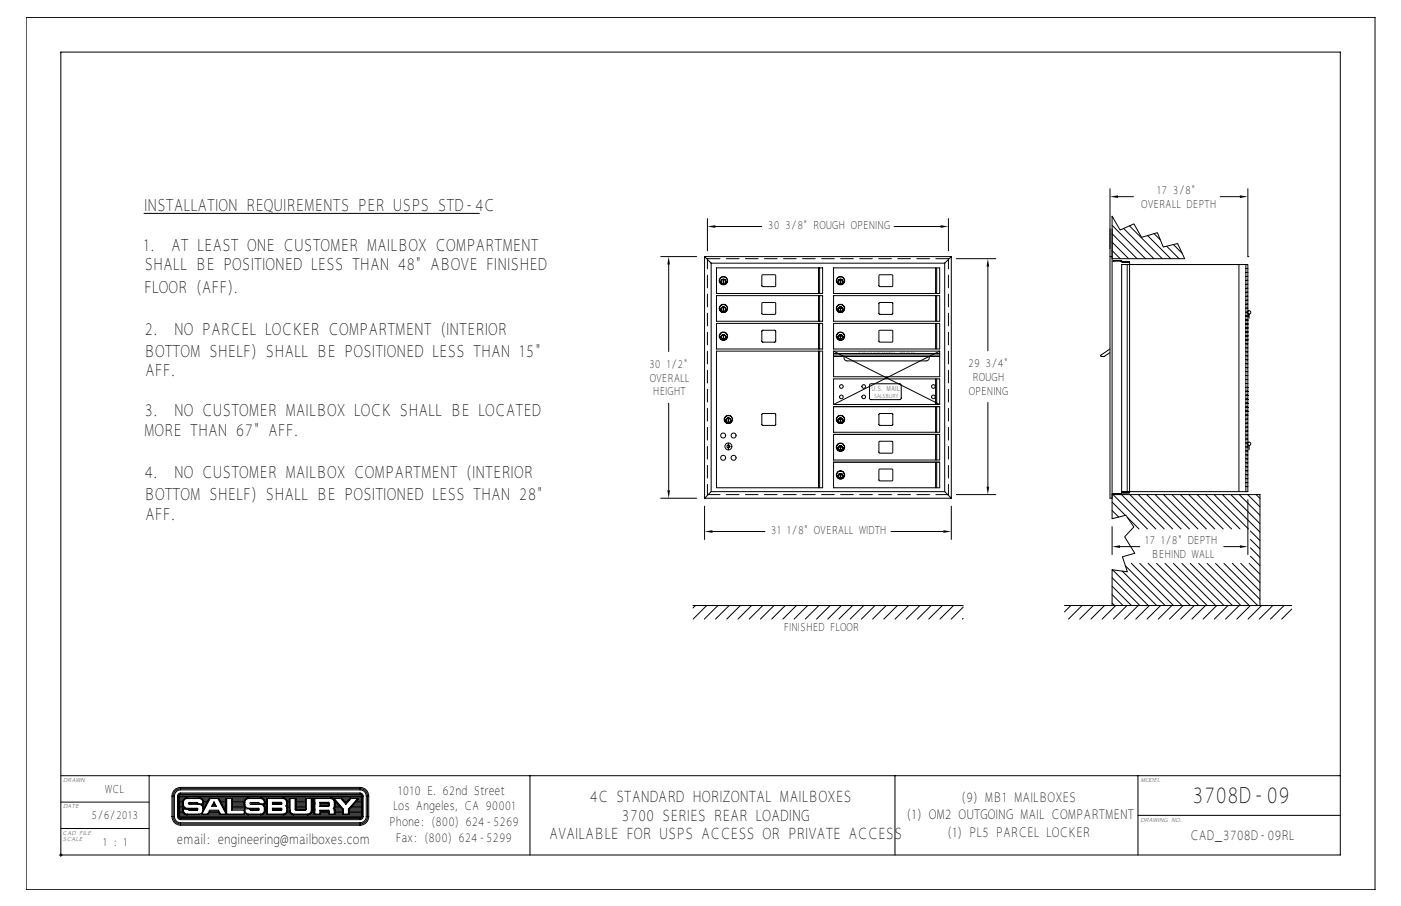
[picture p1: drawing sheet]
<svg xmlns="http://www.w3.org/2000/svg" width="432mm" height="279mm" viewBox="0 0 432 279" stroke-linecap="round" stroke-linejoin="round" font-family="sans-serif">
<g fill="none" stroke="#000" stroke-width=".31">
<path d="M8.1 5.4h415.7v269h-415.7zM342.1 58.2v95.4h.7M384.6 58.2v20.9M44.4 65.8h103.4M203.6 79.1h11.1M217.2 79.1h76M217.2 79.1v74.5M217.2 79.1l2 2.1M218 67.4v9.9M220.5 69.9h14.3M275.6 69.9h14.3M292.3 67.4v9.9"/>
<path d="M293.2 79.1v74.5l-2-2M293.2 79.1l-2 2.1M294.8 79.8h12.1M342.1 79.1h.7M342.8 77.3l2.5 2.5M342.8 74.7l5.1 5.1M342.8 72.1l7.6 7.7M342.8 69.5l10.2 10.3M342.8 66.9l.3 .3M342.8 79.8h22.3l-2.1-4.7-4.5 1.1-1.8-4.4-4.9 1.4-2.3-4.2-4.3 1.9-2.4-4.2v93.3l4.2-1.1 2.5 3.6-2.9 3 3.2 5.1-3.9 1.1 1.6 4.6-4.7-.6v11M344.6 60.7h4.7M346.3 70.5l9.3 9.3"/>
<path d="M348.1 69.7l10.1 10.1M353.7 72.6l7.1 7.2M355.7 72.1l1.9 1.9M359.6 75.9l3.8 3.9M361.7 75.4l2.7 2.7M376.1 60.7h6.1M384.6 79.1h.1M206.1 81.6v26.8M219.2 81.2v70.4h72M219.2 81.2h72M220.8 82.6h32.7v7.9h-32.7zM220.8 91.2h32.7v7.9h-32.7z"/>
<path d="M220.8 99.7h32.7v7.9h-32.7zM222.9 86.6l.1 .7zM222.9 95.2l.1 .7zM234.9 84.8h4.1v3.5h-4.1zM234.9 93.4h4.1v3.5h-4.1zM252.3 82.6v7.9M252.3 91.2v7.9M252.3 99.7v7.9M252.6 82.6v7.9M252.6 91.2v7.9M252.6 99.7v7.9M256.9 82.6h32.7v7.9h-32.7z"/>
<path d="M256.9 91.2h32.7v7.9h-32.7zM256.9 99.7h32.7v7.9h-32.7zM258.6 86.6h.9M258.6 95.1h.9M259 95.2l.1 .7zM259 86.6l.1 .7zM259.1 86.1v.9M259.1 94.6v1M271 84.8h4.1v3.5h-4.1zM271 93.4h4.1v3.5h-4.1zM288.4 82.6v7.9M288.4 99.7v7.9"/>
<path d="M288.4 91.2v7.9M288.7 82.6v7.9M288.7 99.7v7.9M288.7 91.2v7.9M291.2 81.2v70.4M304.5 82.2v26M342.8 80.5l2.9-.1v.5h2.5M343.3 80.5v-.1h2.1v.1M346 80.9v-.2h2.1l.1 71.2M347.4 81.6v70M381.8 81.6v70M384 81.6h-38.3v70h38.3"/>
<path d="M384 81.6h.6v70h-.6M384 99.9h.6M384 98.7h.6M384 97.5h.6M384 96.3h.6M384 95h.6M384 93.8h.6M384 92.6h.6M384 91.4h.6M384 90.1h.6M384 88.9h.6M384 87.7h.6"/>
<path d="M384 86.5h.6M384 85.3h.6M384 84h.6M384 82.8h.6M384 81.6v70M384.6 96a.51 .51 0 0 1 .7 0 .51 .51 0 0 1 0 .7 .51 .51 0 0 1-.7 0M385 96.8v1.3M220.8 108.3h32.7v42.1h-32.7zM222.9 103.7l.1 .8zM234.9 101.9h4.1v3.5h-4.1zM252.3 108.3v42.1M252.6 108.3v42.1"/>
<path d="M256.9 109.9h32.7M256.9 108.3h32.7M256.9 109h32.7M256.9 109.5h32.7M256.9 108.3l32.7 16.4M256.9 108.3v7.9h32.7v-7.9M258.6 103.7h.9M259 103.7v.8l.1-.8M259.1 103.2v1M260.2 109.9a.95 .95 0 0 0 .9 1.4h24.4a.95 .95 0 0 0 .8-1.4M268.1 118.5l9.4-.1 .3 .4-.1 4.1-.4 .3h-9l-.3-.4zM271 101.9h4.1v3.5h-4.1z"/>
<path d="M288.4 116.8v7.9M288.7 116.8v7.9M289.6 108.3l-32.7 16.4M342.1 107.6l-2.9 2.2 1.1 .1 1.8-1.2M384 119.5h.6M384 118.3h.6M384 117h.6M384 115.8h.6M384 114.6h.6M384 113.4h.6M384 112.2h.6M384 110.9h.6"/>
<path d="M384 109.7h.6M384 108.5h.6M384 107.3h.6M384 106h.6M384 104.8h.6M384 103.6h.6M384 102.4h.6M384 101.1h.6M206.1 124.4v26.8M224.4 129.4l.2 .7zM224.5 136.6v2.1M234.9 127.6h4.1v3.5h-4.1z"/>
<path d="M256.9 134h32.7v7.9h-32.7zM256.9 124.7h32.7M256.9 125.4h32.7v7.9h-32.7zM256.9 124.7v-7.9h32.7v7.9M258.6 129.4h.9M258.6 137.9h.9M259 129.4l.1 .7zM259 138l.1 .7zM259.1 128.9v.9M259.1 137.4v1M271 136.2h4.1v3.5h-4.1zM271 127.6h4.1v3.5h-4.1z"/>
<path d="M288.4 134v7.9M288.4 125.4v7.9M288.7 134v7.9M288.7 125.4v7.9M304.5 124.1v26M384 139.1h.6M384 137.8h.6M384 136.6h.6M384 135.4h.6M384 134.2h.6M384 132.9h.6M384 131.7h.6"/>
<path d="M384 130.5h.6M384 129.3h.6M384 128h.6M384 126.8h.6M384 125.6h.6M384 124.4h.6M384 123.2h.6M384 121.9h.6M384 120.7h.6M384.6 136.5a.51 .51 0 0 1 .7 0 .51 .51 0 0 1 0 .7 .51 .51 0 0 1-.7 0M385 137.4v1.3M203.6 153.6h11.1"/>
<path d="M217.2 156.1v10.3M219.2 151.6l-2 2h76M256.9 142.5h32.7v7.9h-32.7zM258.6 146.5h.9M259 146.5l.1 .8zM259.1 146v1M271 144.7h4.1v3.5h-4.1zM288.4 142.5v7.9M288.7 142.5v7.9M293.2 156.1v10.3M294.8 152.5h12.1M342.8 157.4l2 2.1"/>
<path d="M342.8 154.8l4.1 4.1M342.8 152.3h2.6v.1M342.8 152.5h45.5v34.2M343 152.5l10.6 10.6M345.4 152.3v.1M345.6 152.5l10.6 10.6M345.7 151.6h2.5M346 151.9v.2h2.1v-.2M347.4 159.5l3.7 3.6M348.2 151.9h-2.5v.5h-2.4v-.1M348.2 152.5l10.6 10.6M350.8 152.5l10.6 10.6"/>
<path d="M353.4 152.5l10.6 10.6M356 152.5l10.6 10.6M358.6 152.5l10.6 10.6M361.2 152.5l10.6 10.6M363.8 152.5l10.6 10.6M366.4 152.5l10.6 10.6M369 152.5l10.6 10.6M371.6 152.5l10.6 10.6M374.2 152.5l10.6 10.6M376.8 152.5l11.5 11.6M379.4 152.5l8.9 9M382 152.5l6.3 6.4"/>
<path d="M384 150.1h.6M384 148.8h.6M384 147.6h.6M384 146.4h.6M384 145.2h.6M384 143.9h.6M384 142.7h.6M384 141.5h.6M384 140.3h.6M384.5 152.5l3.8 3.8M384.6 154.1v16.9M387.1 152.5l1.2 1.2"/>
<path d="M219.6 163.9h16.1M274.6 163.9h16.2M342.8 162.4v8.6M342.8 178.2l8.5 8.5M342.9 175.7l11 11M345.2 168.6h6.1M345.9 176.1l10.6 10.6M346.9 174.5l12.2 12.2M348.7 173.7l13 13M351.3 173.7l13 13M353.9 173.7l13 13M356.5 173.7l13 13"/>
<path d="M359.1 173.7l13 13M361.7 173.7l13 13M364.3 173.7l13 13M366.8 173.7l13.1 13M369.4 173.7l13 13M372 173.7l13 13M374.6 173.7l13 13M377.2 168.6h5M377.2 173.7l11.1 11.1M379.8 173.7l8.5 8.5M382.4 173.7l5.9 6M385 173.7l3.3 3.4"/>
<path d="M385.4 171.5l2.9 3M385.4 168.9l2.9 3M385.4 166.3l2.9 3M385.4 163.8l2.9 2.9M213.6 186.7h83.3M214.3 186.7l-.7 .8M217.8 186.7l-4.2 4.2M221.3 186.7l-4.2 4.2M224.7 186.7l-4.2 4.2M228.2 186.7l-4.2 4.2M231.6 186.7l-4.2 4.2M235.1 186.7l-4.2 4.2"/>
<path d="M238.5 186.7l-4.1 4.2M242 186.7l-4.2 4.2M245.5 186.7l-4.2 4.2M248.9 186.7l-4.2 4.2M252.4 186.7l-4.2 4.2M255.8 186.7l-4.1 4.2M259.3 186.7l-4.2 4.2M262.8 186.7l-4.2 4.2M266.2 186.7l-4.2 4.2M269.7 186.7l-4.2 4.2M273.1 186.7l-4.1 4.2M276.6 186.7l-4.2 4.2"/>
<path d="M280.1 186.7l-4.2 4.2M283.5 186.7l-4.2 4.2M287 186.7l-4.2 4.2M290.4 186.7l-4.2 4.2M293.9 186.7l-4.2 4.2M296.9 187.2l-3.7 3.7M296.9 190.7l-.3 .2M328.1 186.7h70M330 186.7l-1.9 2M333.5 186.7l-4.2 4.2M337 186.7l-4.2 4.2M340.4 186.7l-4.2 4.2"/>
<path d="M342.8 186l.7 .7M342.8 183.4l3.3 3.3M342.8 180.8l5.9 5.9M343.9 186.7l-4.2 4.2M347.3 186.7l-4.2 4.2M350.8 186.7l-4.2 4.2M354.2 186.7l-4.1 4.2M357.7 186.7l-4.2 4.2M361.2 186.7l-4.2 4.2M364.6 186.7l-4.2 4.2M368.1 186.7l-4.2 4.2M371.5 186.7l-4.1 4.2"/>
<path d="M375 186.7l-4.2 4.2M378.5 186.7l-4.2 4.2M381.9 186.7l-4.2 4.2M385.4 186.7l-4.2 4.2M388.8 186.7l-4.1 4.2M392.3 186.7l-4.2 4.2M395.8 186.7l-4.2 4.2M398.1 187.8l-3.1 3.1M18.8 239.2h257M46 239.2v24.5M163.3 239.2v24.5M350.7 239.2h62.4"/>
<path d="M350.7 239.2h-74.9v24.5M350.7 239.2v24.5M18.8 247.4h27.2M18.8 255.5h27.2M53.8 243.6l1-.6 .9-.2h55.3a2.68 2.68 0 0 1 2.6 2.7v6.3a2.68 2.68 0 0 1-2.6 2.7h-55.3a2.68 2.68 0 0 1-2.7-2.7v-6.7zM54.1 243.9l.9-.6 .7-.1h55.3a2.3 2.3 0 0 1 2.3 2.3v6.3a2.29 2.29 0 0 1-2.3 2.3h-55.3a2.3 2.3 0 0 1-2.3-2.3v-6.7zM54.3 244.2l1.4-.6h55.3a1.91 1.91 0 0 1 1.9 1.9v6.3a1.91 1.91 0 0 1-1.9 1.9h-55.3a1.91 1.91 0 0 1-1.9-1.9v-6.3zM55 244.8l.7-.3h55.3l.6 .3 .3 .7v6.3l-.3 .7-.6 .3h-55.3l-.7-.3-.3-.7v-6.3zM55.1 246.4h1.7M55.1 249.4h5.9M55.1 249.8h1.2M55.1 250.2h1.3"/>
<path d="M55.1 250.6h1.4M55.1 251h1.8M55.1 246.8h1.4M55.1 247.2h1.3M55.1 247.5h1.2M55.1 247.9h1.2M55.1 248.3h1.2M55.1 248.7h1.4M55.1 249.1h1.6M55.1 251.4h56.5M55.1 251.7h56.5M55.1 245.6h56.5"/>
<path d="M55.1 246h56.5M55.1 252.1h56.4M55.1 245.2h56.4M55.6 252.4h55.5M55.6 244.9h55.5M55.7 244.9l-.4 .2-.2 .4v6.3l.2 .4 .4 .2M56.3 249.4a1.48 1.48 0 0 0 1.4 1.9M56.5 249.4l.2 1.1 .7 .5h3.9a1.52 1.52 0 0 0 1.2-1.4 1.52 1.52 0 0 0-1.2-1.5h-2.9l-.3-.3 .3-.3h2.3l.3 .4h1.5l-.1-1-.5-.5-4.2-.1a1.52 1.52 0 0 0-1.2 1.5 1.52 1.52 0 0 0 1.2 1.5h3l.3 .3-.3 .3h-2.3l-.3-.5M57.7 246.1a1.73 1.73 0 0 0-1.4 1.7 1.73 1.73 0 0 0 1.4 1.7M58.2 249.8h2.6M58.3 247.8h2.4M61.3 246.1a1.54 1.54 0 0 1 1.4 2h-.6l.4 .5 .2 1.1 1.9-3.5"/>
<path d="M62.2 246.4h2.3M62.3 248.3h1.2M62.5 246.8h1.8M62.6 248.7h.7M62.7 247.2h1.4M62.7 249.1h.4M62.7 247.5h1.2M62.7 247.9h1M64.2 251.1l.4-.9h2.7l.5 .9M64.2 251h3.5M64.4 250.6h3.1M64.8 246.3h2.4l2.5 4.7h-1.7l-.7-1.1h-2.7l-.6 1.1h-1.8z"/>
<path d="M66 247.7l.3 .6h-.6zM66 247.3l.7 1.4h-1.5zM67.3 246.2l2.4 4.4v-4.3M67.5 246.4h2.2M67.7 246.8h2M67.9 247.2h1.8M68.1 247.5h1.6M68.3 247.9h1.4M68.5 248.3h1.2M68.7 248.7h1M68.9 249.1h.8M69.1 249.4h.6"/>
<path d="M69.3 249.8h.4M69.9 246.3h1.5v3.6h3.9v1.1h-5.4zM71.6 246.8h3.9M71.6 247.2h3.7M71.6 247.5h3.7M71.6 247.9h3.7M71.6 248.3h3.7M71.6 248.7h3.8M75.5 251v-.4l.5 .5 .7 .2M75.8 246.4h-4.2v3h3.7M75.8 246.6l.9-.3h3.9l.7 .6 .2 1h-1.6l-.3-.4h-2.3l-.3 .3 .3 .3h3a1.52 1.52 0 0 1 1.2 1.5 1.52 1.52 0 0 1-1.2 1.4l-4.2-.1-.5-.4-.1-1.1h1.5l.3 .5h2.3l.3-.3-.3-.3h-2.9a1.56 1.56 0 0 1-.9-2.7zM76.7 246.1a1.75 1.75 0 0 0-1.5 1.2 1.75 1.75 0 0 0 .5 1.8h-4.1"/>
<path d="M77.2 249.8h2.6M77.4 249.4h2.2M77.5 247.5h2.1M77.5 247.9h2.1M80.3 246.1a1.54 1.54 0 0 1 1.4 2h-.7a1.77 1.77 0 0 1 .7 1.8 1.77 1.77 0 0 1-1.4 1.4M81.1 251h1.1M81.2 246.4h1M81.3 248.3h.9M81.5 250.6h.7M81.5 246.8h.7M81.5 248.7h.7M81.6 250.2h.6"/>
<path d="M81.6 247.2h.6M81.7 249.1h.5M81.7 249.4h.5M81.7 249.8h.5M81.7 247.5h.5M81.7 247.9h.5M82.2 246.3v4.7M84 249.2h2.6l.3 .4-.3 .3h-2.6zM84 247.4h2.6l.3 .4-.3 .3h-2.6zM84.2 249.4l2.5 .2-2.5 .1zM84.2 247.6l2.5 .1-2.5 .2zM87.1 246.1a1.62 1.62 0 0 1 1.3 2.4 1.69 1.69 0 0 1-1.2 2.8"/>
<path d="M87.1 246.3a1.44 1.44 0 0 1 1 2.3 1.49 1.49 0 0 1-.9 2.4h-4.8v-4.7h4.8M88 246.4h1.2M88.1 251h1.7M88.3 246.8h.9M88.4 250.6h1M88.5 248.3h.7M88.5 248.7h.7M88.5 247.2h.7M88.5 247.9h.7M88.5 247.5h.7M88.6 250.2h.7M88.6 249.1h.6"/>
<path d="M88.6 249.4h.6M88.6 249.8h.6M89.2 246.3v3.6a1.4 1.4 0 0 0 1.4 1.4M89.4 246.3h1.6v3.3l.3 .3 3-.1 .1-3.5h1.5l-.1 4.2-.5 .4-.6 .1-4.7-.1-.4-.4-.2-.6zM91.2 246.3l.1 3.4h2.9v-3.4M91.2 246.4h3M91.2 249.4h3M91.2 246.8h3M91.2 247.2h3M91.2 247.5h3M91.2 247.9h3M91.2 248.3h3"/>
<path d="M91.2 248.7h3M91.2 249.1h3M95.6 251h1.2M95.9 250.6h.9M96.1 250.2h.7M96.1 246.3v3.6a1.4 1.4 0 0 1-1.4 1.4M96.1 246.4h.7M96.1 249.4h.7M96.1 249.8h.7M96.1 246.8h.7M96.1 247.2h.7M96.1 247.5h.7"/>
<path d="M96.1 247.9h.7M96.1 248.3h.7M96.1 248.7h.7M96.1 249.1h.7M96.8 246.3v4.7M98.6 247.4h2.7l.2 1.1-.3 .2h-2.6zM98.8 247.6h2.4l.1 .8-2.5 .1zM98.8 250.2h2.5M98.8 250.6h2.5M98.8 251h2.5M98.8 247.9h2.5M98.8 248.3h2.5"/>
<path d="M101.3 250.2l-2.5-.1v.9M101.3 250.2v.8M101.8 246.1a1.4 1.4 0 0 1 1.4 1.4v1.1l1.6 .1M102.9 246.4l2.7 3.2v1.4M103 248.6v.2a.48 .48 0 0 0-.3 .5 .48 .48 0 0 0 .3 .4v1.3h-1.5v-.9l-.3-.2h-2.6v1.1h-1.6v-4.7h4.8l.9 .3a2.15 2.15 0 0 1 .3 2M103 246.3h2l1.6 1.8 1.6-1.8h2l-2.8 3.2v1.5h-1.6v-1.5zM103.1 249.4h2.4M103.1 249.1h2.1M103.2 247.2h.3M103.2 249.8h2.4M103.2 248.6l-.2 .7 .2 1.7M103.2 250.2h2.4"/>
<path d="M103.2 250.6h2.4M103.2 251h2.4M103.2 247.5h.6M103.2 247.9h1M103.2 248.3h1.3M105.2 246.1l1.4 1.6 1.4-1.6M105.4 246.4h2.4M105.8 246.8h1.7M106.1 247.2h1M106.4 247.5h.4M107.6 249.8h4M107.6 250.2h4"/>
<path d="M107.6 250.6h4M107.6 251h4M107.7 249.4h3.9M108 249.1h3.6M108.4 248.7h3.2M108.7 248.3h2.9M109 247.9h2.6M109.4 247.5h2.2M109.7 247.2h1.9M110 246.8h1.6M111 244.9l.4 .2 .2 .4v6.3l-.2 .4-.4 .2M111.6 246.4h-1.2l-2.8 3.2v1.4"/>
<path d="M350.7 251.4h62.4M18.3 263.7h394.8v-247.6h-394.3v248.1"/>
<circle cx="223" cy="86.6" r="1.19"/>
<circle cx="223" cy="86.9" r=".7"/>
<circle cx="223" cy="95.4" r=".7"/>
<circle cx="223" cy="86.6" r="1.28"/>
<circle cx="223" cy="86.9" r=".76"/>
<circle cx="223" cy="95.4" r=".76"/>
<circle cx="223" cy="95.1" r="1.19"/>
<circle cx="223" cy="95.4" r=".73"/>
<circle cx="223" cy="86.9" r=".73"/>
<circle cx="223" cy="95.1" r="1.28"/>
<circle cx="259.1" cy="86.6" r="1.19"/>
<circle cx="259.1" cy="86.9" r=".73"/>
<circle cx="259.1" cy="86.6" r="1.28"/>
<circle cx="259.1" cy="86.9" r=".7"/>
<circle cx="259.1" cy="95.4" r=".76"/>
<circle cx="259.1" cy="95.1" r="1.19"/>
<circle cx="259.1" cy="95.4" r=".73"/>
<circle cx="259.1" cy="95.4" r=".7"/>
<circle cx="259.1" cy="95.1" r="1.28"/>
<circle cx="259.1" cy="86.9" r=".76"/>
<circle cx="223" cy="103.7" r="1.19"/>
<circle cx="223" cy="104" r=".7"/>
<circle cx="223" cy="103.7" r="1.28"/>
<circle cx="223" cy="104" r=".76"/>
<circle cx="223" cy="104" r=".73"/>
<circle cx="259.1" cy="103.7" r="1.19"/>
<circle cx="259.1" cy="103.7" r="1.28"/>
<circle cx="259.1" cy="104" r=".76"/>
<circle cx="259.1" cy="104" r=".73"/>
<circle cx="259.1" cy="104" r=".7"/>
<circle cx="259.3" cy="119.2" r=".56"/>
<circle cx="266.2" cy="119.2" r=".56"/>
<circle cx="287.7" cy="119.2" r=".56"/>
<circle cx="222.9" cy="134.3" r=".76"/>
<circle cx="224.5" cy="137.7" r=".46"/>
<circle cx="224.5" cy="129.7" r=".76"/>
<circle cx="224.5" cy="129.4" r="1.19"/>
<circle cx="224.5" cy="137.7" r="1.07"/>
<circle cx="224.5" cy="129.7" r=".73"/>
<circle cx="224.5" cy="129.4" r="1.28"/>
<circle cx="224.5" cy="129.7" r=".7"/>
<circle cx="226.1" cy="134.3" r=".76"/>
<circle cx="259.1" cy="129.7" r=".76"/>
<circle cx="259.1" cy="138.2" r=".73"/>
<circle cx="259.1" cy="129.7" r=".73"/>
<circle cx="259.1" cy="137.9" r="1.28"/>
<circle cx="259.1" cy="138.2" r=".7"/>
<circle cx="259.1" cy="137.9" r="1.19"/>
<circle cx="259.1" cy="129.4" r="1.19"/>
<circle cx="259.1" cy="129.7" r=".7"/>
<circle cx="259.1" cy="138.2" r=".76"/>
<circle cx="259.1" cy="129.4" r="1.28"/>
<circle cx="259.3" cy="122.4" r=".56"/>
<circle cx="266.2" cy="122.4" r=".56"/>
<circle cx="287.7" cy="122.4" r=".56"/>
<circle cx="222.9" cy="141.2" r=".76"/>
<circle cx="226.1" cy="141.2" r=".76"/>
<circle cx="259.1" cy="146.5" r="1.19"/>
<circle cx="259.1" cy="146.5" r="1.28"/>
<circle cx="259.1" cy="146.8" r=".76"/>
<circle cx="259.1" cy="146.8" r=".73"/>
<circle cx="259.1" cy="146.8" r=".7"/>
</g>
<path d="M218 69.9l2.5-.5v.9zM289.9 69.4l2.4 .5-2.4 .4zM342.1 60.7l2.5-.5v.9zM382.2 60.2l2.4 .5-2.4 .4zM206.1 79.1l.4 2.5h-.8zM304.5 79.8l.4 2.4h-.8zM205.7 151.2h.8l-.4 2.4zM304.1 150.1h.8l-.4 2.4zM217.2 163.9l2.4-.4v.8zM290.8 163.5l2.4 .4-2.4 .4zM342.8 168.6l2.4-.4v.8zM382.2 168.2l2.4 .4-2.4 .4z" fill="#000"/>
<path d="M218 152.5v-72.7M292.3 152.5v-72.7" fill="none" stroke="#000" stroke-width=".31" stroke-dasharray="3.9 2" stroke-dashoffset=".8"/>
<path d="M218 79.8h74.3M218 152.5h74.3" fill="none" stroke="#000" stroke-width=".31" stroke-dasharray="3.9 2"/>
<text font-size="6.9" x="367.4" y="247.8">3708D-09</text>
<g font-size="5.2">
<text x="44.4" y="65.1">INSTALLATION REQUIREMENTS PER USPS STD-4C</text>
<text x="44.1" y="77.3">1.</text>
<text x="52.8" y="77.3">AT LEAST ONE CUSTOMER MAILBOX COMPARTMENT</text>
<text x="44.5" y="83.4">SHALL BE POSITIONED LESS THAN 48&quot; ABOVE FINISHED</text>
<text x="44.4" y="90.2">FLOOR (AFF).</text>
<text x="44.5" y="103.2">2.</text>
<text x="53.7" y="103.2">NO PARCEL LOCKER COMPARTMENT (INTERIOR</text>
<text x="44.4" y="110">BOTTOM SHELF) SHALL BE POSITIONED LESS THAN 15&quot;</text>
<text x="44.8" y="116.1">AFF.</text>
<text x="44.5" y="128.3">3.</text>
<text x="53.7" y="128.3">NO CUSTOMER MAILBOX LOCK SHALL BE LOCATED</text>
<text x="44.4" y="134.4">MORE THAN 67&quot; AFF.</text>
<text x="44.5" y="147.4">4.</text>
<text x="53.7" y="147.4">NO CUSTOMER MAILBOX COMPARTMENT (INTERIOR</text>
<text x="44.4" y="154.2">BOTTOM SHELF) SHALL BE POSITIONED LESS THAN 28&quot;</text>
<text x="44.8" y="160.3">AFF.</text>
</g>
<g font-size="4.8">
<text x="181.8" y="247.5">4C STANDARD HORIZONTAL MAILBOXES</text>
<text x="191.6" y="253.2">3700 SERIES REAR LOADING</text>
<text x="169.2" y="258.9">AVAILABLE FOR USPS ACCESS OR PRIVATE ACCESS</text>
</g>
<g font-size="4.1">
<text x="296.3" y="247.3">(9) MB1 MAILBOXES</text>
<text x="279.4" y="252.7">(1) OM2 OUTGOING MAIL COMPARTMENT</text>
<text x="54.5" y="260.3">email: engineering@mailboxes.com</text>
<text x="291.9" y="258.2">(1) PL5 PARCEL LOCKER</text>
<text x="366.8" y="259">CAD_3708D-09RL</text>
</g>
<g font-size="3.8">
<text x="122.6" y="245.2">1010 E. 62nd Street</text>
<text x="121.2" y="249.7">Los Angeles, CA 90001</text>
<text x="120" y="254.7">Phone: (800) 624-5269</text>
<text x="122" y="259.7">Fax: (800) 624-5299</text>
</g>
<g font-size="3.5">
<text x="356.6" y="59.8">17 3/8&quot;</text>
<text x="351.7" y="64.1">OVERALL DEPTH</text>
<text x="236.7" y="70.7">30 3/8&quot; ROUGH OPENING</text>
<text x="200.1" y="113.5">30 1/2&quot;</text>
<text x="298.4" y="113.3">29 3/4&quot;</text>
<text x="200.2" y="117.8">OVERALL</text>
<text x="299.8" y="117.6">ROUGH</text>
<text x="201.2" y="121.9">HEIGHT</text>
<text x="298.6" y="121.7">OPENING</text>
<text x="237.6" y="164.7">31 1/8&quot; OVERALL WIDTH</text>
<text x="352.8" y="167.8">17 1/8&quot; DEPTH</text>
<text x="354.9" y="172.1">BEHIND WALL</text>
<text x="241.6" y="194.6">FINISHED FLOOR</text>
<text x="32.4" y="244.5">WCL</text>
<text x="28.2" y="252.6">5/6/2013</text>
<text x="31.7" y="260.8">1 : 1</text>
</g>
<text font-size="2.2" x="268.6" y="120.6">U.S. MAIL</text>
<g font-size="1.8">
<text x="19.5" y="241.2">DRAWN</text>
<text x="351.5" y="241.2">MODEL</text>
<text x="19.5" y="249.3">DATE</text>
<text x="19.2" y="257.5">CAD FILE</text>
<text x="351.5" y="253.4">DRAWING NO.</text>
<text x="19.3" y="259.5">SCALE</text>
</g>
<text font-size="1.7" x="269.4" y="122.6">SALSBURY</text>
<g font-size=".5">
<text x="264.7" y="108.8">OUTGOING</text>
<text x="277.4" y="108.8">MAIL</text>
</g>
</svg>
